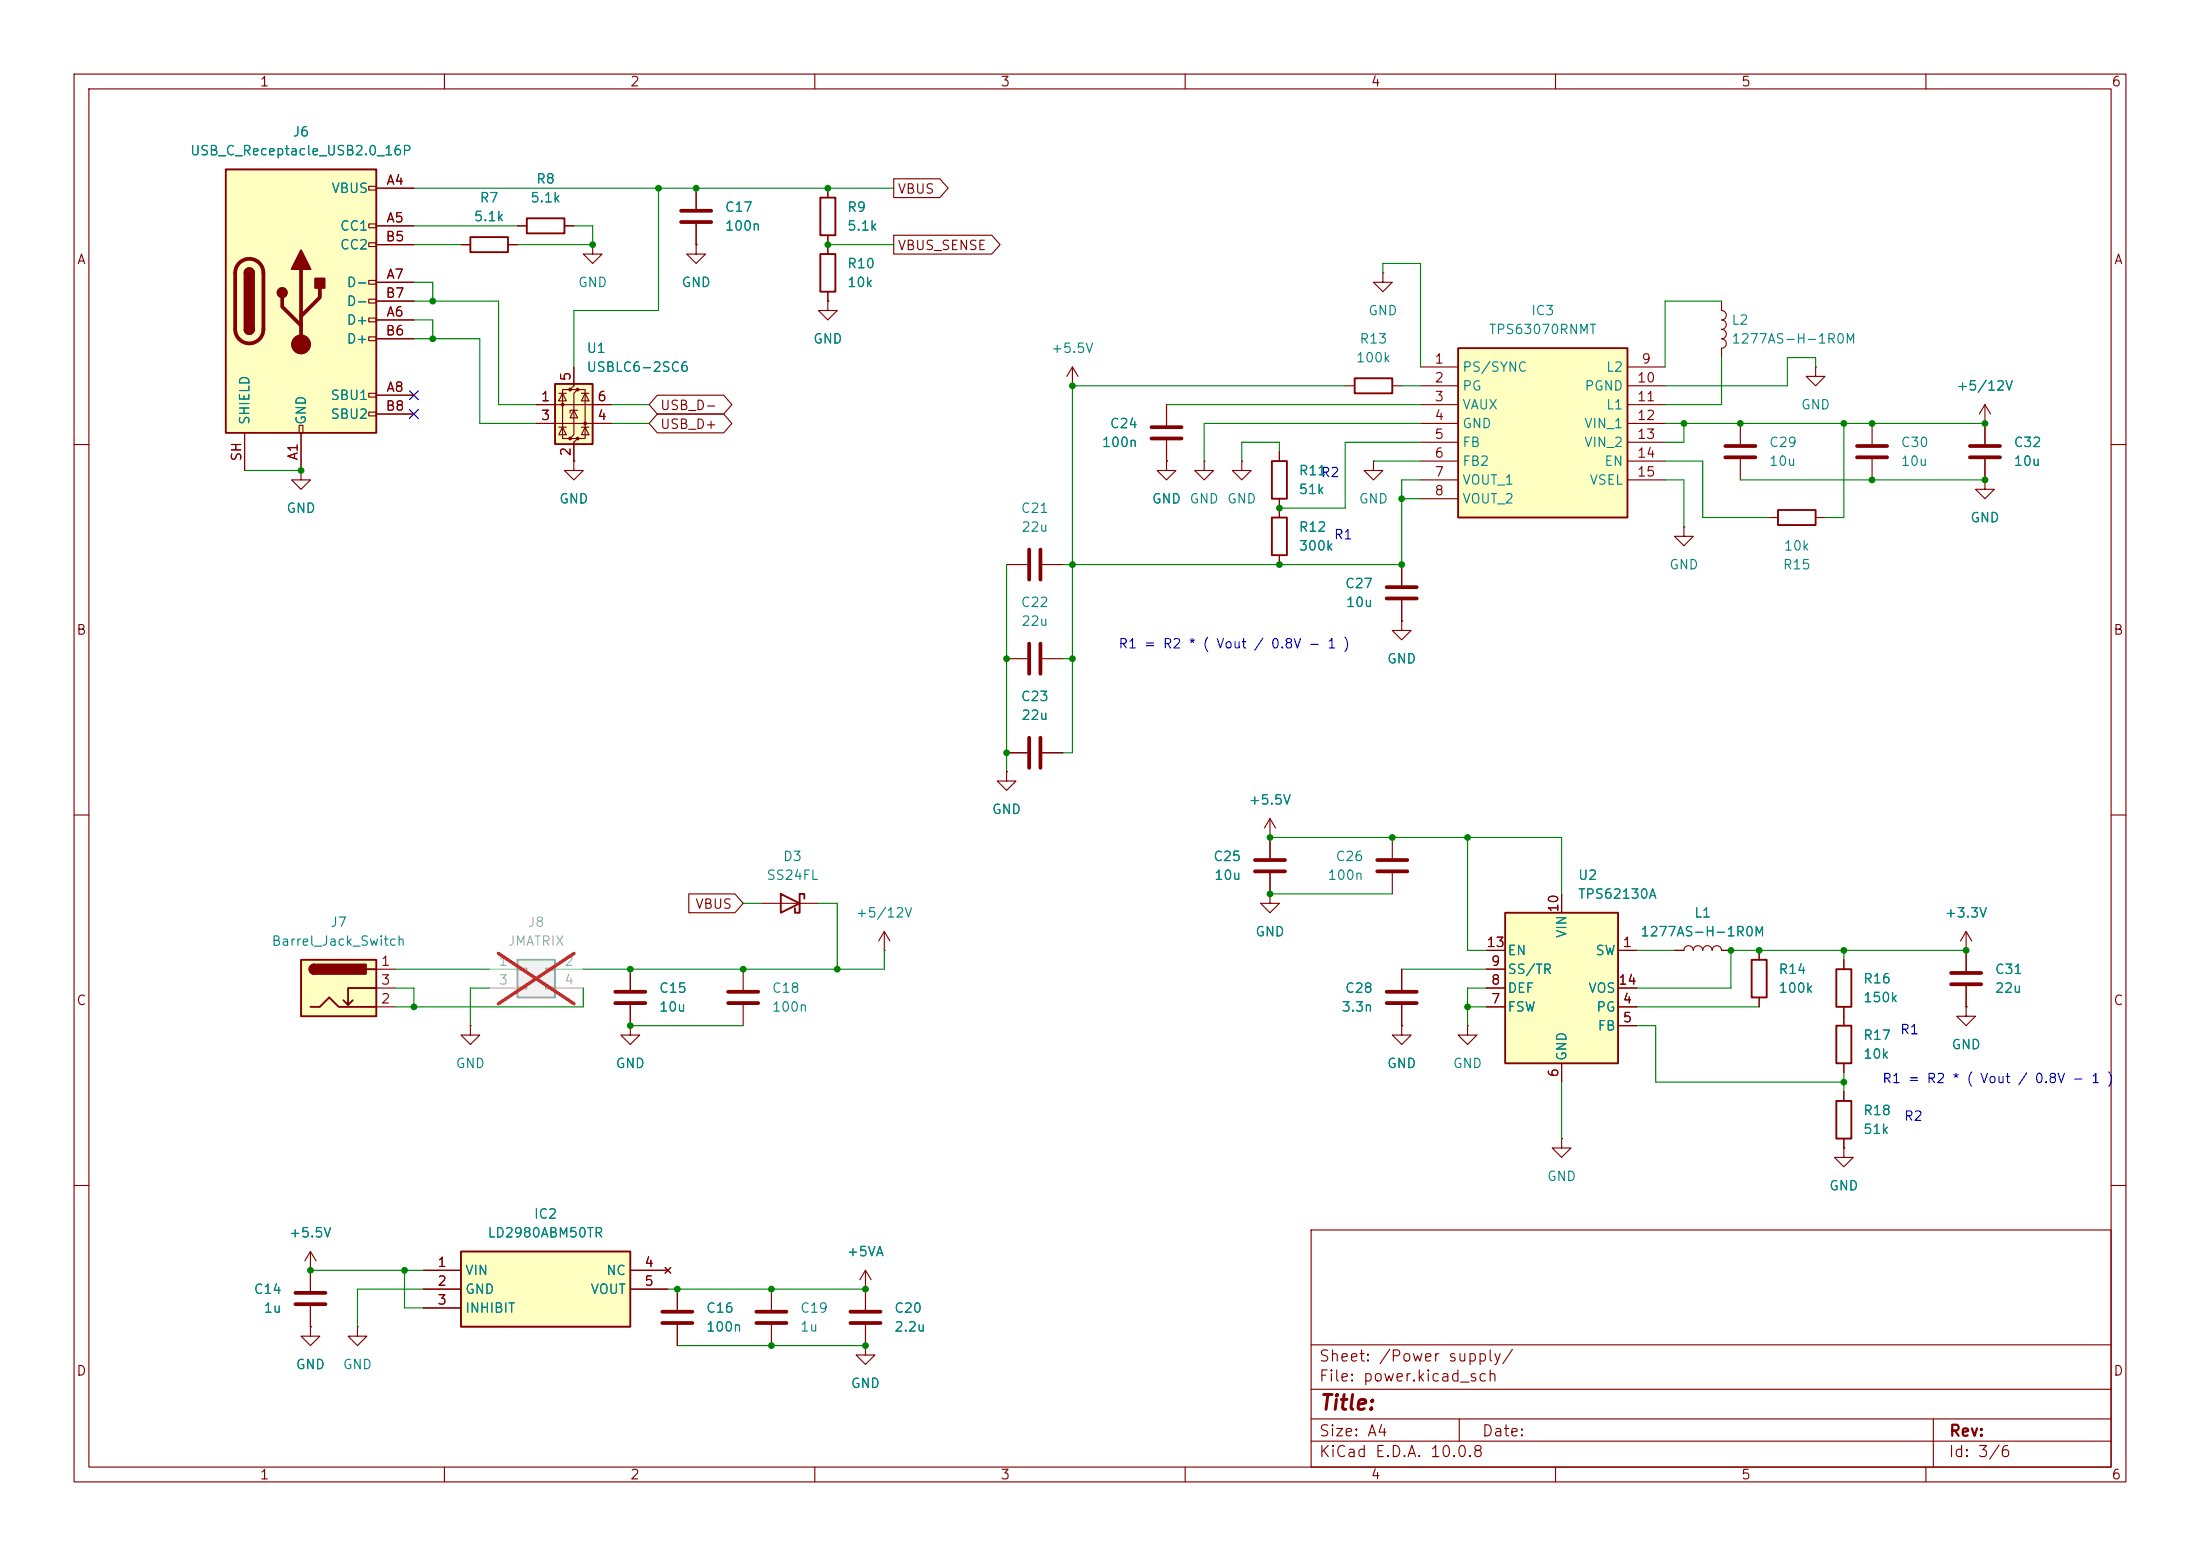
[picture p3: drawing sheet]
<svg xmlns="http://www.w3.org/2000/svg" width="297mm" height="210mm" viewBox="0 0 297 210" stroke-linecap="round" stroke-linejoin="round" font-family="sans-serif">
<path d="M0 0h297v210h-297z" fill="#fff" stroke="#fff" stroke-width=".14"/>
<g fill="none" stroke="#840000" stroke-width=".15">
<path d="M10 10h277v190h-277zM12 12h273v186h-273zM60 10v2M110 10v2M160 10v2M210 10v2M260 10v2M10 60h2M285 60h2M10 110h2M285 110h2M10 160h2"/>
<path d="M177 166h108v32h-108zM285 160h2M60 198v2M110 198v2M160 198v2M177 194.5h108M177 191.5h108M177 187.5h108M177 181.5h108M197 191.5v3M210 198v2M260 198v2"/>
<path d="M261 191.5v6.5"/>
</g>
<path d="M69.8 129.5h5.1v5.1h-5.1z" fill="#f0f0f0"/>
<path d="M69.8 129.5h5.1v5.1h-5.1z" fill="none" stroke="#a1a1a1" stroke-width=".25"/>
<path d="M66 130.8h3.8M66 133.4h3.8M69.8 130.7h1.3v.2h-1.3zM69.8 133.2h1.3v.3h-1.3zM73.7 130.7h1.2v.2h-1.2zM73.7 133.2h1.2v.3h-1.2zM74.9 130.8h3.8M74.9 133.4h3.8" fill="none" stroke="#a1a1a1" stroke-width=".15"/>
<path d="M67.3 128.7l10.2 6.8M77.5 128.7l-10.2 6.8" fill="none" stroke="#ff2626" stroke-width=".46"/>
<g fill="none" stroke="#840000" stroke-width=".15">
<path d="M186.7 36.8v1.3h1.3l-1.3 1.3-1.3-1.3h1.3M186.7 36.8h.1M171.4 113h.1M171.4 110.5l-.7 1.3M171.4 110.5l.8 1.3M171.4 110.5v5.3M171.4 117.9v2.8M63.5 138.4v1.3h1.3l-1.3 1.3-1.3-1.3h1.3M63.5 138.4h.1M85.1 130.8v2.8M85.1 135.6v2.8M100.3 130.8v2.8"/>
<path d="M100.3 135.6v2.8M102.9 121.9h7.6M41.9 171.5v2.7M41.9 176.3v2.8M48.3 179.1v1.2h1.2l-1.2 1.3-1.3-1.3h1.3M48.3 179.1h.1M91.4 174v2.8M91.4 178.8v2.8M104.1 174v2.8M104.1 178.8v2.8M116.8 174h.1M116.8 171.5v5.3"/>
<path d="M116.8 178.8v2.8M116.8 171.5l-.7 1.2M116.8 171.5l.8 1.2M116.8 181.6v1.3h1.3l-1.3 1.3-1.2-1.3h1.2M116.8 181.6h.1"/>
</g>
<g fill="none" stroke="#840000" stroke-width=".51">
<path d="M169.4 116.1h4.1M169.4 117.6h4.1M83.1 133.9h4M83.1 135.4h4M98.3 133.9h4.1M98.3 135.4h4.1M39.9 174.5h4M39.9 176h4M89.4 177h4.1M89.4 178.6h4.1M102.1 177h4.1M102.1 178.6h4.1"/>
<path d="M114.8 177h4.1M114.8 178.6h4.1"/>
</g>
<path d="M105.4 120.7l2.5 1.2-2.5 1.3zM108.6 121.3v-.6h-.7v2.5h-.6v-.6" fill="none" stroke="#840000" stroke-width=".25"/>
<path d="M30.5 22.9h20.3v35.5h-20.3z" fill="#ffffc2"/>
<g fill="none" stroke="#840000" stroke-width=".15">
<path d="M49.8 25.1h1v.6h-1zM49.8 30.2h1v.5h-1zM49.8 32.8h1v.5h-1zM49.8 37.8h1v.6h-1zM50.8 25.4h5.1M50.8 30.5h5.1M50.8 38.1h5.1M50.8 33h5.1M33 58.4v5.1M40.4 57.4h.5v1h-.5zM40.6 58.4v5.1M49.8 40.4h1v.5h-1z"/>
<path d="M49.8 42.9h1v.5h-1zM49.8 45.5h1v.5h-1zM49.8 53.1h1v.5h-1zM49.8 55.6h1v.5h-1zM50.8 43.2h5.1M50.8 53.3h5.1M50.8 45.7h5.1M50.8 40.6h5.1M50.8 55.9h5.1"/>
</g>
<path d="M30.5 22.9h20.3v35.5h-20.3zM33 36.8a.64 .64 0 0 1 .7-.6 .64 .64 0 0 1 .6 .6M33 44.5a.64 .64 0 0 0 .7 .6 .64 .64 0 0 0 .6-.6" fill="none" stroke="#840000" stroke-width=".25"/>
<path d="M32.3 35.5a1.9 1.9 0 0 1 2.1-.4 1.9 1.9 0 0 1 1.2 1.7v7.7a1.91 1.91 0 0 1-1.9 1.8 1.91 1.91 0 0 1-2-1.8v-7.7a1.9 1.9 0 0 1 .6-1.3zM40.6 36.3v10.2M43.2 38.9v1.2l-2.6 2.6M38.1 40.1v1.3l2.5 2.5" fill="none" stroke="#840000" stroke-width=".51"/>
<g fill="#840000" stroke="#840000" stroke-width=".25">
<path d="M33 36.8h1.3v7.7h-1.3z"/>
<path d="M33.2 36.4a.64 .64 0 0 1 .7-.2 .64 .64 0 0 1 .4 .6h-1.3z"/>
<path d="M33 44.5h1.3a.64 .64 0 0 1-.6 .6 .64 .64 0 0 1-.7-.6z"/>
<path d="M40.6 33.8l1.3 2.5h-2.5z"/>
<path d="M42.5 37.6h1.3v1.3h-1.3z"/>
<circle cx="38.1" cy="39.5" r=".63"/>
</g>
<circle cx="40.6" cy="46.5" r="1.27" fill="#840000" stroke="#840000" stroke-width=".15"/>
<path d="M196.8 47h22.9v22.9h-22.9z" fill="#ffffc2"/>
<path d="M196.8 47h22.9v22.9h-22.9z" fill="none" stroke="#840000" stroke-width=".25"/>
<g fill="none" stroke="#840000" stroke-width=".15">
<path d="M191.8 49.5h5M191.8 52.1h5M191.8 54.6h5M191.8 57.2h5M191.8 59.7h5M219.7 49.5h5.1M219.7 52.1h5.1M219.7 54.6h5.1M219.7 57.2h5.1M219.7 59.7h5.1M191.8 62.2h5M191.8 64.8h5"/>
<path d="M191.8 67.3h5M219.7 62.2h5.1M219.7 64.8h5.1M119.4 128.3h.1M119.4 125.7l-.8 1.3M119.4 125.7l.7 1.3M119.4 125.7v2.6"/>
</g>
<path d="M40.6 129.5h10.2v7.7h-10.2z" fill="#ffffc2"/>
<path d="M63.5 32h5.1v2h-5.1zM71.1 29.5h5.1v2h-5.1zM182.9 51.1h5.1v2h-5.1zM40.6 129.5h10.2v7.7h-10.2zM41.9 135.9h1.3l1.2-1.3 1.3 1.3h5.1M42.4 130.2a.64 .64 0 0 0-.6 .6 .64 .64 0 0 0 .6 .6M47.6 135l-.6 .6M49.5 130.8h1.3M50.8 133.4h-3.8v2.2l-.6-.6" fill="none" stroke="#840000" stroke-width=".25"/>
<g fill="#840000" stroke="#840000" stroke-width=".25">
<path d="M42 130.4l.4-.2v1.2a.63 .63 0 0 1-.6-.3 .63 .63 0 0 1 .2-.7z"/>
<path d="M42.4 130.2h7v1.2h-7z"/>
</g>
<g fill="none" stroke="#840000" stroke-width=".15">
<path d="M62.2 33h1.3M68.6 33h1.2M69.8 30.5h1.3M76.2 30.5h1.3M80 33v1.3h1.3l-1.3 1.3-1.3-1.3h1.3M80 33h.1M181.6 52.1h1.3M188 52.1h1.2M40.6 63.5v1.3h1.3l-1.3 1.2-1.2-1.2h1.2M40.6 63.5h.1M157.5 62.2v1.3h1.2l-1.2 1.3-1.3-1.3h1.3M157.5 62.2h.1"/>
<path d="M185.4 62.2v1.3h1.3l-1.3 1.3-1.3-1.3h1.3M185.4 62.2h.1M189.2 76.2v2.8M189.2 83.8v1.3h1.3l-1.3 1.3-1.2-1.3h1.2M189.2 83.8h.1M189.2 81v2.8M135.9 104.1v1.3h1.3l-1.3 1.3-1.3-1.3h1.3M135.9 104.1h.1M135.9 101.6h2.8M140.7 101.6h2.8M188 113v2.8M188 117.9v2.8"/>
<path d="M50.8 130.8h2.5M50.8 135.9h2.5M50.8 133.4h2.5M85.1 138.4v1.3h1.3l-1.3 1.3-1.3-1.3h1.3M85.1 138.4h.1M171.4 120.7v1.2h1.3l-1.3 1.3-1.2-1.3h1.2M171.4 120.7h.1M189.2 138.4v1.3h1.3l-1.3 1.3-1.2-1.3h1.2M189.2 138.4h.1M189.2 130.8v2.8M189.2 135.6v2.8M265.4 128.3v2.8"/>
<path d="M265.4 133.1v2.8"/>
</g>
<path d="M187.2 79.2h4.1M138.9 99.6v4M140.5 99.6v4M187.2 80.8h4.1M185.9 116.1h4.1M185.9 117.6h4.1M187.2 133.9h4.1M187.2 135.4h4.1M263.4 131.3h4.1M263.4 132.8h4.1" fill="none" stroke="#840000" stroke-width=".51"/>
<path d="M74.9 51.8h5.1v8.1h-5.1z" fill="#ffffc2"/>
<g fill="#840000">
<circle cx="75.9" cy="54.6" r=".25"/>
<circle cx="77" cy="52.6" r=".25"/>
<circle cx="77" cy="59.2" r=".25"/>
<circle cx="78" cy="52.6" r=".25"/>
<circle cx="78" cy="59.2" r=".25"/>
<circle cx="79" cy="57.1" r=".25"/>
</g>
<g fill="none" stroke="#840000" stroke-width=".15">
<path d="M72.4 54.6h10.1M72.4 57.2h10.1M75.4 57.7h1.1M75.4 53.1h1.1M75.9 53.1l.6 1h-1.1zM75.9 57.7l.6 1h-1.1zM77 52.6h-1.1v6.6h1.1M77.5 49.5v2.6l-.5 .5h1l-.5 .5v5.6l-.5 .5h1l-.5 .5v2.5M77.5 55.4l.5 1h-1zM78 55.4h-1v.4M78 52.6h1v6.6h-1M78.5 57.7h1"/>
<path d="M78.5 53.1h1M79 53.1l.5 1h-1zM79 57.7l.5 1h-1zM77.5 62.2v1.3h1.2l-1.2 1.3-1.3-1.3h1.3M77.5 62.2h.1"/>
</g>
<path d="M74.9 51.8h5.1v8.1h-5.1z" fill="none" stroke="#840000" stroke-width=".25"/>
<path d="M203.2 123.2h15.2v20.3h-15.2z" fill="#ffffc2"/>
<path d="M203.2 123.2h15.2v20.3h-15.2z" fill="none" stroke="#840000" stroke-width=".25"/>
<path d="M198.1 138.4v1.3h1.3l-1.3 1.3-1.3-1.3h1.3M198.1 138.4h.1M200.7 128.3h2.5M200.7 135.9h2.5M200.7 133.4h2.5M200.7 130.8h2.5M210.8 120.7v2.5M218.4 128.3h2.6M218.4 135.9h2.6M218.4 138.4h2.6M218.4 133.4h2.6M210.8 143.5v2.6" fill="none" stroke="#840000" stroke-width=".15"/>
<path d="M62.2 168.9h22.9v10.2h-22.9z" fill="#ffffc2"/>
<path d="M110.7 34.3h2.1v5.1h-2.1zM110.7 26.7h2.1v5.1h-2.1zM171.7 62.2h2v5.1h-2zM171.7 69.9h2v5h-2zM240 68.8h5.1v2.1h-5.1zM236.5 129.5h2v5.1h-2zM247.9 138.4h2v5.1h-2zM247.9 130.8h2v5.1h-2zM247.9 148.6h2v5.1h-2zM62.2 168.9h22.9v10.2h-22.9z" fill="none" stroke="#840000" stroke-width=".25"/>
<g fill="none" stroke="#840000" stroke-width=".15">
<path d="M50.8 25.4h5.1M50.8 30.5h5.1M50.8 38.1h5.1M50.8 33h5.1M62.2 33h1.3M68.6 33h1.2M69.8 30.5h1.3M76.2 30.5h1.3M94 33v1.3h1.2l-1.2 1.3-1.3-1.3h1.3M94 33h.1M94 25.4v2.8M94 30.2v2.8"/>
<path d="M111.8 25.4v1.3M111.8 31.8v2.5M111.8 39.4v1.2M120.6 31.7h13.3l1.1 1.3-1.1 1.3h-13.3zM120.6 24.1h6.3l1.1 1.3-1.1 1.3h-6.3zM33 58.4v5.1M40.6 58.4v5.1M50.8 43.2h5.1M50.8 53.3h5.1M50.8 45.7h5.1M50.8 40.6h5.1M50.8 55.9h5.1"/>
<path d="M72.4 54.6h2.5M72.4 57.2h2.5M77.5 49.5v2.6M77.5 59.7v2.5M80 54.6h2.5M80 57.2h2.5M88.7 55.9h9l1.1 1.3-1.1 1.2h-9l-1.1-1.2zM88.7 53.3h9l1.1 1.3-1.1 1.3h-9l-1.1-1.3zM111.8 40.6v1.3h1.2l-1.2 1.3-1.3-1.3h1.3M111.8 40.6h.1M144.8 52.1h.1M144.8 49.5l-.8 1.3"/>
<path d="M144.8 49.5l.7 1.3M144.8 49.5v2.6M157.5 54.6v2.8M157.5 59.4v2.8M232.4 40.6v1.3a.64 .64 0 0 1 .7 .6 .64 .64 0 0 1-.7 .7M232.4 43.2a.64 .64 0 0 1 .7 .6 .64 .64 0 0 1-.7 .7 .64 .64 0 0 1 .7 .6 .64 .64 0 0 1-.7 .6 .64 .64 0 0 1 .7 .7 .64 .64 0 0 1-.7 .6M232.4 47v1.3M234.9 57.2v2.7M245.1 49.5v1.3h1.3l-1.3 1.3-1.3-1.3h1.3M245.1 49.5h.1M252.7 57.2v2.7M268 57.2h.1"/>
<path d="M268 54.6l-.8 1.3M268 54.6l.7 1.3M268 54.6v5.3M40.6 63.5h.1M77.5 62.2h.1M135.9 76.2h2.8M140.7 76.2h2.8M157.5 62.2h.1M162.6 62.2v1.3h1.2l-1.2 1.3-1.3-1.3h1.3M162.6 62.2h.1M167.6 62.2v1.3h1.3l-1.3 1.3-1.2-1.3h1.2M167.6 62.2h.1"/>
<path d="M172.7 61v1.2M172.7 67.3v2.6M172.7 74.9v1.3M189.2 76.2v2.8M227.3 71.1v1.3h1.3l-1.3 1.3-1.2-1.3h1.2M227.3 71.1h.1M234.9 62v2.8M238.8 69.9h1.2M245.1 69.9h1.3M252.7 62v2.8M268 64.8v1.2h1.2l-1.2 1.3-1.3-1.3h1.3M268 64.8h.1"/>
<path d="M268 62v2.8M135.9 88.9h2.8M140.7 88.9h2.8M189.2 83.8h.1M189.2 81v2.8M135.9 104.1h.1M135.9 101.6h2.8M140.7 101.6h2.8M171.4 113h.1M171.4 113v2.8M171.4 117.9v2.8M85.1 138.4h.1"/>
<path d="M85.1 130.8v2.8M85.1 135.6v2.8M93 120.6h6.2l1.1 1.3-1.1 1.3h-6.2zM171.4 120.7h.1M189.2 138.4h.1M189.2 130.8v2.8M189.2 135.6v2.8M200.7 128.3h2.5M200.7 135.9h2.5M200.7 133.4h2.5M200.7 130.8h2.5M210.8 120.7v2.5"/>
<path d="M218.4 128.3h2.6M218.4 135.9h2.6M218.4 138.4h2.6M218.4 133.4h2.6M226.1 128.3h1.2a.64 .64 0 0 1 .7-.7 .64 .64 0 0 1 .6 .7 .64 .64 0 0 1 .6-.7 .64 .64 0 0 1 .7 .7 .64 .64 0 0 1 .6-.7 .64 .64 0 0 1 .6 .7 .64 .64 0 0 1 .7-.7 .64 .64 0 0 1 .6 .7h1.3M237.5 128.3v1.2M237.5 134.6v1.3M248.9 129.5v1.3M248.9 135.9v2.5M265.4 128.3h.1M265.4 135.9v1.3h1.3l-1.3 1.2-1.2-1.2h1.2M265.4 135.9h.1"/>
<path d="M265.4 125.7l-.7 1.3M265.4 125.7l.8 1.3M265.4 125.7v5.4M265.4 133.1v2.8M210.8 153.7v1.2h1.3l-1.3 1.3-1.3-1.3h1.3M210.8 153.7h.1M210.8 143.5v2.6M248.9 154.9v1.3h1.3l-1.3 1.3-1.3-1.3h1.3M248.9 154.9h.1M248.9 143.5v1.3M248.9 147.3v1.3M248.9 153.7v1.2"/>
<path d="M41.9 171.5h.1M41.9 179.1v1.2h1.3l-1.3 1.3-1.3-1.3h1.3M41.9 179.1h.1M41.9 168.9l-.8 1.3M41.9 168.9l.8 1.3M41.9 168.9v5.3M41.9 176.3v2.8M57.1 171.5h5.1M57.1 174h5.1M57.1 176.5h5.1M85.1 171.5h5.1M85.1 174h5.1"/>
<path d="M89.8 171.1l.8 .7M90.6 171.1l-.8 .7M91.4 174v2.8M91.4 178.8v2.8M116.8 174h.1M116.8 174v2.8M116.8 178.8v2.8M116.8 181.6h.1"/>
</g>
<g fill="none" stroke="#840000" stroke-width=".51">
<path d="M91.9 28.4h4.1M91.9 30h4.1M155.4 57.7h4.1M155.4 59.2h4.1M138.9 74.2v4M140.5 74.2v4M232.9 60.2h4.1M232.9 61.7h4.1M250.7 60.2h4.1M250.7 61.7h4.1M265.9 60.2h4.1M265.9 61.7h4.1"/>
<path d="M138.9 86.9v4M140.5 86.9v4"/>
</g>
<g fill="none" stroke="#008400" stroke-width=".15">
<path d="M55.9 38.1h2.5v2.5M55.9 25.4h64.7M55.9 30.5h13.9M55.9 33h6.3M77.5 30.5h2.5v2.5h-10.2M88.9 25.4v16.5h-11.4v7.6M111.8 33h8.8M186.7 36.8v-1.2h5.1v13.9M55.9 43.2h2.5v2.5M55.9 45.7h8.9v11.5h7.6M55.9 40.6h11.4v14h5.1M82.5 54.6h5.1"/>
<path d="M82.5 57.2h5.1M157.5 54.6h34.3M181.6 52.1h-36.8v49.5h-1.3M189.2 52.1h2.6M191.8 57.2h-29.2v5M191.8 59.7h-10.2v8.9h-8.9M224.8 57.2h43.2M227.3 57.2v2.5h-2.5M232.4 40.6h-7.6v8.9M232.4 48.3v6.3h-7.6M245.1 49.5v-1.2h-3.8v3.8h-16.5M248.9 57.2v12.7h-2.5"/>
<path d="M33 63.5h7.6M135.9 76.2v27.9M172.7 61v-1.3h-5.1v2.5M185.4 62.2h6.4M189.2 67.3h2.6M191.8 64.8h-2.6v11.4h-45.7M224.8 64.8h2.5v6.3M224.8 62.2h5.1v7.7h8.9M234.9 64.8h33.1M143.5 88.9h1.3M171.4 113h39.4v7.7M198.1 113v15.3h2.6"/>
<path d="M53.3 133.4h2.6v2.5M53.3 130.8h12.7M66 133.4h-2.5v5M78.7 133.4v2.5h-25.4M85.1 138.4h15.2M100.3 121.9h2.6M110.5 121.9h2.5v8.9M119.4 128.3v2.5h-40.7M171.4 120.7h16.6M189.2 130.8h11.5M198.1 135.9h2.6M200.7 133.4h-2.6v5"/>
<path d="M221 128.3h5.1M221 135.9h16.5M221 138.4h2.5v7.7h25.4M248.9 128.3v1.2M265.4 128.3h-31.7v5.1h-12.7M210.8 146.1v7.6M248.9 144.8v2.5M41.9 171.5h15.2M54.6 171.5v5h2.5M57.1 174h-8.8v5.1M90.2 174h26.6M91.4 181.6h25.4"/>
</g>
<path d="M55.3 52.7l1.2 1.2M55.3 55.3l1.2 1.2M56.5 52.7l-1.2 1.2M56.5 55.3l-1.2 1.2" fill="none" stroke="#000084" stroke-width=".15"/>
<g fill="#008400">
<circle cx="268" cy="57.2" r=".46"/>
<circle cx="268" cy="64.8" r=".46"/>
<circle cx="252.7" cy="64.8" r=".46"/>
<circle cx="252.7" cy="57.2" r=".46"/>
<circle cx="234.9" cy="57.2" r=".46"/>
<circle cx="248.9" cy="57.2" r=".46"/>
<circle cx="172.7" cy="68.6" r=".46"/>
<circle cx="172.7" cy="76.2" r=".46"/>
<circle cx="111.8" cy="25.4" r=".46"/>
<circle cx="94" cy="25.4" r=".46"/>
<circle cx="111.8" cy="33" r=".46"/>
<circle cx="80" cy="33" r=".46"/>
<circle cx="144.8" cy="52.1" r=".46"/>
<circle cx="144.8" cy="76.2" r=".46"/>
<circle cx="113" cy="130.8" r=".46"/>
<circle cx="104.1" cy="181.6" r=".46"/>
<circle cx="104.1" cy="174" r=".46"/>
<circle cx="91.4" cy="174" r=".46"/>
<circle cx="100.3" cy="130.8" r=".46"/>
<circle cx="116.8" cy="174" r=".46"/>
<circle cx="116.8" cy="181.6" r=".46"/>
<circle cx="171.4" cy="120.7" r=".46"/>
<circle cx="171.4" cy="113" r=".46"/>
<circle cx="198.1" cy="135.9" r=".46"/>
<circle cx="198.1" cy="113" r=".46"/>
<circle cx="135.9" cy="101.6" r=".46"/>
<circle cx="188" cy="113" r=".46"/>
<circle cx="189.2" cy="67.3" r=".46"/>
<circle cx="189.2" cy="76.2" r=".46"/>
<circle cx="144.8" cy="88.9" r=".46"/>
<circle cx="135.9" cy="88.9" r=".46"/>
<circle cx="227.3" cy="57.2" r=".46"/>
<circle cx="88.9" cy="25.4" r=".46"/>
<circle cx="58.4" cy="45.7" r=".46"/>
<circle cx="40.6" cy="63.5" r=".46"/>
<circle cx="58.4" cy="40.6" r=".46"/>
<circle cx="85.1" cy="130.8" r=".46"/>
<circle cx="85.1" cy="138.4" r=".46"/>
<circle cx="54.6" cy="171.5" r=".46"/>
<circle cx="41.9" cy="171.5" r=".46"/>
<circle cx="55.9" cy="135.9" r=".46"/>
<circle cx="237.5" cy="128.3" r=".46"/>
<circle cx="248.9" cy="128.3" r=".46"/>
<circle cx="233.7" cy="128.3" r=".46"/>
<circle cx="248.9" cy="146.1" r=".46"/>
<circle cx="265.4" cy="128.3" r=".46"/>
</g>
<text font-size="2" fill="#840000" x="178" y="190.8">Title:</text>
<g font-size="1.5" fill="#840000">
<text x="178" y="184.1">Sheet: /Power supply/</text>
<text x="178" y="186.8">File: power.kicad_sch</text>
<text x="178" y="197">KiCad E.D.A. 10.0.8</text>
<text x="178" y="194.2">Size: A4</text>
<text x="200" y="194.2">Date:</text>
<text x="263" y="197">Id: 3/6</text>
<text x="263" y="194.2">Rev:</text>
</g>
<g font-size="1.3" fill="#840000">
<text x="35" y="12">1</text>
<text x="85" y="12">2</text>
<text x="135" y="12">3</text>
<text x="185" y="12">4</text>
<text x="235" y="12">5</text>
<text x="285" y="12">6</text>
<text x="52.1" y="25.3">A4</text>
<text x="121.1" y="26.5">VBUS</text>
<text x="10.3" y="36">A</text>
<text x="52" y="32.9">B5</text>
<text x="52.1" y="30.3">A5</text>
<text x="121.1" y="34.1">VBUS_SENSE</text>
<text x="285.3" y="36">A</text>
<text x="52" y="40.5">B7</text>
<text x="52.1" y="38">A7</text>
<text x="52" y="45.6">B6</text>
<text x="52.1" y="43">A6</text>
<text x="52.1" y="53.2">A8</text>
<text x="77.3" y="51.5" transform="rotate(-90 77.3 51.5)">5</text>
<text x="193.6" y="49.4">1</text>
<text x="193.6" y="51.9">2</text>
<text x="220.9" y="51.9">10</text>
<text x="221.5" y="49.4">9</text>
<text x="52" y="55.7">B8</text>
<text x="72.9" y="54.5">1</text>
<text x="72.9" y="57">3</text>
<text x="80.5" y="57">4</text>
<text x="80.5" y="54.5">6</text>
<text x="89" y="58.2">USB_D+</text>
<text x="89" y="55.7">USB_D-</text>
<text x="193.6" y="54.5">3</text>
<text x="193.6" y="57">4</text>
<text x="193.6" y="59.6">5</text>
<text x="220.9" y="54.5">11</text>
<text x="220.9" y="57">12</text>
<text x="220.9" y="59.6">13</text>
<text x="32.9" y="62.4" transform="rotate(-90 32.9 62.4)">SH</text>
<text x="40.5" y="62.2" transform="rotate(-90 40.5 62.2)">A1</text>
<text x="77.3" y="61.7" transform="rotate(-90 77.3 61.7)">2</text>
<text x="193.6" y="62.1">6</text>
<text x="193.6" y="64.6">7</text>
<text x="220.9" y="62.1">14</text>
<text x="220.9" y="64.6">15</text>
<text x="193.6" y="67.2">8</text>
<text x="10.2" y="86">B</text>
<text x="285.2" y="86">B</text>
<text x="93.8" y="123">VBUS</text>
<text x="210.7" y="123.3" transform="rotate(-90 210.7 123.3)">10</text>
<text x="51.3" y="130.7">1</text>
<text x="200.6" y="128.1">13</text>
<text x="201.2" y="130.7">9</text>
<text x="219" y="128.1">1</text>
<text x="10.2" y="136">C</text>
<text x="51.3" y="135.8">2</text>
<text x="51.3" y="133.2">3</text>
<text x="201.2" y="135.8">7</text>
<text x="201.2" y="133.2">8</text>
<text x="218.4" y="133.2">14</text>
<text x="219" y="135.8">4</text>
<text x="285.2" y="136">C</text>
<text x="219" y="138.3">5</text>
<text x="210.7" y="145.5" transform="rotate(-90 210.7 145.5)">6</text>
<text x="59" y="171.3">1</text>
<text x="59" y="173.9">2</text>
<text x="86.9" y="171.3">4</text>
<text x="86.9" y="173.9">5</text>
<text x="59" y="176.4">3</text>
<text x="10.2" y="186">D</text>
<text x="285.2" y="186">D</text>
<text x="35" y="200">1</text>
<text x="85" y="200">2</text>
<text x="135" y="200">3</text>
<text x="185" y="200">4</text>
<text x="235" y="200">5</text>
<text x="285" y="200">6</text>
</g>
<g font-size="1.3" fill="#008484">
<text x="25.6" y="21.3">USB_C_Receptacle_USB2.0_16P</text>
<text x="39.4" y="18.7">J6</text>
<text x="44.7" y="26.4">VBUS</text>
<text x="64.7" y="27.6">R7</text>
<text x="71.5" y="27.6">5.1k</text>
<text x="72.3" y="25.1">R8</text>
<text x="97.8" y="28.9">C17</text>
<text x="114.3" y="28.9">R9</text>
<text x="45.8" y="31.4">CC1</text>
<text x="45.8" y="34">CC2</text>
<text x="63.9" y="30.2">5.1k</text>
<text x="97.8" y="31.4">100n</text>
<text x="114.3" y="31.4">5.1k</text>
<text x="46.7" y="39.1">D-</text>
<text x="46.7" y="41.6">D-</text>
<text x="77.9" y="39.1">GND</text>
<text x="91.9" y="39.1">GND</text>
<text x="114.3" y="36.5">R10</text>
<text x="114.3" y="39.1">10k</text>
<text x="46.7" y="44.1">D+</text>
<text x="46.7" y="46.7">D+</text>
<text x="79.1" y="48">U1</text>
<text x="109.7" y="46.7">GND</text>
<text x="141.8" y="48">+5.5V</text>
<text x="183.4" y="46.7">R13</text>
<text x="184.6" y="42.9">GND</text>
<text x="200.9" y="45.4">TPS63070RNMT</text>
<text x="206.6" y="42.9">IC3</text>
<text x="233.7" y="44.1">L2</text>
<text x="233.7" y="46.7">1277AS-H-1R0M</text>
<text x="79.1" y="50.5">USBLC6-2SC6</text>
<text x="183" y="49.2">100k</text>
<text x="197.3" y="50.5">PS/SYNC</text>
<text x="197.3" y="53">PG</text>
<text x="213.8" y="53">PGND</text>
<text x="216.7" y="50.5">L2</text>
<text x="264" y="53">+5/12V</text>
<text x="34" y="57.4" transform="rotate(-90 34 57.4)">SHIELD</text>
<text x="41.6" y="57.4" transform="rotate(-90 41.6 57.4)">GND</text>
<text x="44.5" y="54.3">SBU1</text>
<text x="44.5" y="56.8">SBU2</text>
<text x="149.7" y="58.1">C24</text>
<text x="197.3" y="55.6">VAUX</text>
<text x="197.3" y="58.1">GND</text>
<text x="213.8" y="58.1">VIN_1</text>
<text x="216.7" y="55.6">L1</text>
<text x="243" y="55.6">GND</text>
<text x="148.7" y="60.7">100n</text>
<text x="175.2" y="64.5">R11</text>
<text x="197.3" y="60.7">FB</text>
<text x="197.3" y="63.2">FB2</text>
<text x="197.3" y="65.7">VOUT_1</text>
<text x="213.8" y="60.7">VIN_2</text>
<text x="214.5" y="65.7">VSEL</text>
<text x="216.5" y="63.2">EN</text>
<text x="238.7" y="60.7">C29</text>
<text x="238.7" y="63.2">10u</text>
<text x="256.5" y="60.7">C30</text>
<text x="256.5" y="63.2">10u</text>
<text x="271.8" y="60.7">C32</text>
<text x="271.8" y="63.2">10u</text>
<text x="38.6" y="69.5">GND</text>
<text x="75.4" y="68.3">GND</text>
<text x="137.7" y="69.5">C21</text>
<text x="155.4" y="68.3">GND</text>
<text x="160.5" y="68.3">GND</text>
<text x="165.6" y="68.3">GND</text>
<text x="175.2" y="67">51k</text>
<text x="183.4" y="68.3">GND</text>
<text x="197.3" y="68.3">VOUT_2</text>
<text x="265.9" y="70.8">GND</text>
<text x="137.8" y="72.1">22u</text>
<text x="175.2" y="72.1">R12</text>
<text x="175.2" y="74.6">300k</text>
<text x="225.3" y="77.2">GND</text>
<text x="240.6" y="77.2">R15</text>
<text x="240.7" y="74.6">10k</text>
<text x="137.7" y="82.2">C22</text>
<text x="181.5" y="79.7">C27</text>
<text x="181.6" y="82.2">10u</text>
<text x="137.8" y="84.8">22u</text>
<text x="187.2" y="89.9">GND</text>
<text x="137.7" y="94.9">C23</text>
<text x="137.8" y="97.5">22u</text>
<text x="133.8" y="110.2">GND</text>
<text x="168.5" y="108.9">+5.5V</text>
<text x="103.4" y="119.1">SS24FL</text>
<text x="105.6" y="116.5">D3</text>
<text x="163.7" y="116.5">C25</text>
<text x="163.8" y="119.1">10u</text>
<text x="179.1" y="119.1">100n</text>
<text x="180.2" y="116.5">C26</text>
<text x="212.9" y="119.1">U2</text>
<text x="44.5" y="125.4">J7</text>
<text x="115.4" y="124.2">+5/12V</text>
<text x="212.9" y="121.6">TPS62130A</text>
<text x="228.6" y="124.2">L1</text>
<text x="262.5" y="124.2">+3.3V</text>
<text x="36.6" y="128">Barrel_Jack_Switch</text>
<text x="169.4" y="126.7">GND</text>
<text x="203.4" y="131.8">SS/TR</text>
<text x="203.4" y="129.2">EN</text>
<text x="211.8" y="126.7" transform="rotate(-90 211.8 126.7)">VIN</text>
<text x="215.3" y="129.2">SW</text>
<text x="221.4" y="126.7">1277AS-H-1R0M</text>
<text x="240" y="131.8">R14</text>
<text x="269.2" y="131.8">C31</text>
<text x="88.9" y="134.3">C15</text>
<text x="88.9" y="136.9">10u</text>
<text x="104.1" y="134.3">C18</text>
<text x="104.1" y="136.9">100n</text>
<text x="181" y="136.9">3.3n</text>
<text x="181.5" y="134.3">C28</text>
<text x="203.4" y="136.9">FSW</text>
<text x="203.4" y="134.3">DEF</text>
<text x="214.3" y="134.3">VOS</text>
<text x="215.4" y="136.9">PG</text>
<text x="240" y="134.3">100k</text>
<text x="251.4" y="133">R16</text>
<text x="251.4" y="135.6">150k</text>
<text x="269.2" y="134.3">22u</text>
<text x="211.8" y="143.3" transform="rotate(-90 211.8 143.3)">GND</text>
<text x="215.6" y="139.4">FB</text>
<text x="251.4" y="140.7">R17</text>
<text x="251.4" y="143.2">10k</text>
<text x="263.4" y="141.9">GND</text>
<text x="61.4" y="144.5">GND</text>
<text x="83" y="144.5">GND</text>
<text x="187.2" y="144.5">GND</text>
<text x="196.1" y="144.5">GND</text>
<text x="251.4" y="150.8">R18</text>
<text x="251.4" y="153.4">51k</text>
<text x="208.8" y="159.7">GND</text>
<text x="246.9" y="161">GND</text>
<text x="38.9" y="167.3">+5.5V</text>
<text x="65.7" y="167.3">LD2980ABM50TR</text>
<text x="72" y="164.8">IC2</text>
<text x="62.7" y="172.4">VIN</text>
<text x="81.8" y="172.4">NC</text>
<text x="114.2" y="169.9">+5VA</text>
<text x="34.2" y="175">C14</text>
<text x="35.5" y="177.5">1u</text>
<text x="62.7" y="175">GND</text>
<text x="62.7" y="177.5">INHIBIT</text>
<text x="79.6" y="175">VOUT</text>
<text x="95.2" y="177.5">C16</text>
<text x="107.9" y="177.5">C19</text>
<text x="120.6" y="177.5">C20</text>
<text x="39.8" y="185.1">GND</text>
<text x="46.2" y="185.1">GND</text>
<text x="95.2" y="180">100n</text>
<text x="107.9" y="180">1u</text>
<text x="120.6" y="180">2.2u</text>
<text x="114.8" y="187.7">GND</text>
</g>
<g font-size="1.3" fill="#0000c2">
<text x="178.2" y="64.7">R2</text>
<text x="180" y="73.1">R1</text>
<text x="150.9" y="87.8">R1 = R2 * ( Vout / 0.8V - 1 )</text>
<text x="256.4" y="139.9">R1</text>
<text x="254" y="146.5">R1 = R2 * ( Vout / 0.8V - 1 )</text>
<text x="257" y="151.6">R2</text>
</g>
<g font-size="1.3" fill="#a1a1a1">
<text x="71.2" y="125.4">J8</text>
<text x="67.2" y="130.7">1</text>
<text x="68.5" y="128">JMATRIX</text>
<text x="76.1" y="130.7">2</text>
<text x="67.2" y="133.2">3</text>
<text x="76.1" y="133.2">4</text>
</g>
</svg>
